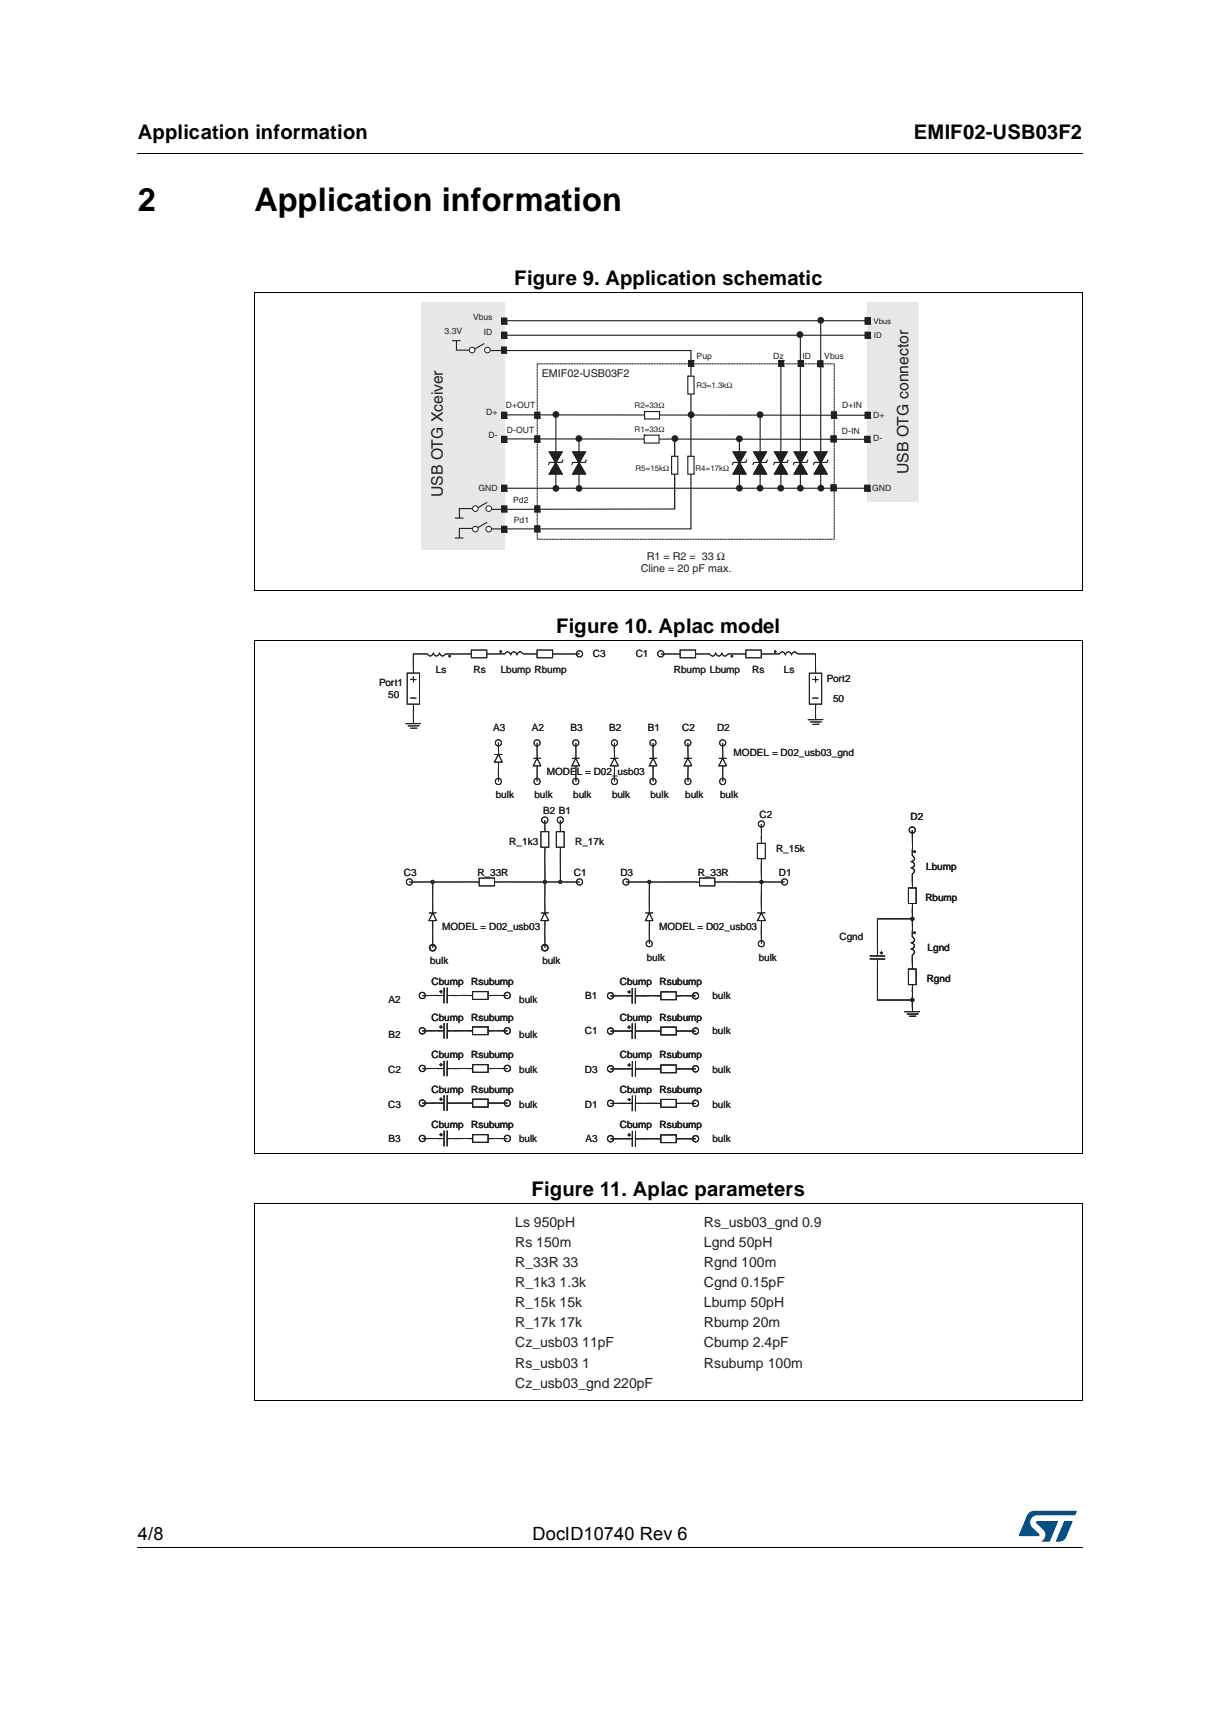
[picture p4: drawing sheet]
<svg xmlns="http://www.w3.org/2000/svg" width="210mm" height="297mm" viewBox="0 0 210 297" stroke-linecap="round" stroke-linejoin="round" font-family="sans-serif">
<path d="M23.6 26.2l.1 .2zM23.6 266.3l.1 .1z" fill="#000"/>
<path d="M23.7 26.3h162.7M23.7 266.4h162.7" fill="none" stroke="#000" stroke-width=".17"/>
<path d="M175.3 260h10v5.3h-10z" fill="#fff"/>
<g fill="#005189">
<path d="M176.9 260.5l.3-.3 .7-.2 7.4 .1-.4 .7h-6.4a1.22 1.22 0 0 0-1.2 .8 1.22 1.22 0 0 0 .4 1.4l1.1 1v.3h-3.5z"/>
<path d="M183.1 261.8h1.4l-.6 1.6a2.16 2.16 0 0 1-1.3 1.9h-.9v-.1z"/>
<path d="M178.3 261.8h3.7l-1.3 3.4-.2 .1h-1.4a1.43 1.43 0 0 0 .6-1.8l-1.4-1.3z"/>
</g>
<path d="M72.5 51.9h85.7v47.1h-85.7z" fill="#fff"/>
<path d="M92.4 62.6h51.1v30.2h-51.1z" fill="none" stroke="#231f20" stroke-width=".17" stroke-dasharray=".3 .2"/>
<path d="M72.4 51.9h14.4v42.7h-14.4z" fill="#e6e7e8"/>
<g fill="#231f20" stroke="#231f20" stroke-width=".19">
<path d="M143.1 70.9v1.1h.8v-1.1z" fill-rule="evenodd"/>
<path d="M143 75v1h.8v-1z" fill-rule="evenodd"/>
<path d="M143 83.5v1h.8v-1z" fill-rule="evenodd"/>
<path d="M92 71v1h.9v-1z" fill-rule="evenodd"/>
<path d="M92 75v1.1h.9v-1.1z" fill-rule="evenodd"/>
<path d="M92 87.1v1h.9v-1z" fill-rule="evenodd"/>
<path d="M92 90.5v1h.9v-1z" fill-rule="evenodd"/>
</g>
<path d="M92 71h.9v1h-.9M92 75h.9v1.1h-.9M143 75h.8v1h-.8zM143.1 70.9h.8v1.1h-.8zM92 87.1h.9v1h-.9M92 90.5h.9v1h-.9M143 83.5h.8v1h-.8z" fill="none" stroke="#231f20" stroke-width=".19"/>
<path d="M149.3 52h8.9v34.3h-8.9z" fill="#e6e7e8"/>
<path d="M86.8 55.2h62.5M87.1 57.7h62.3M84.3 60.3h34.6v30.7h-34.3M86.8 75.5l62.4 .1M86.9 71.4l62.3 .1" fill="none" stroke="#231f20" stroke-width=".2"/>
<g fill="#231f20" stroke="#231f20" stroke-width=".19">
<path d="M148.9 71v1h.8v-1z" fill-rule="evenodd"/>
<path d="M148.8 75.1v1h.9v-1z" fill-rule="evenodd"/>
<path d="M148.9 54.7v1.1h.8v-1.1z" fill-rule="evenodd"/>
<path d="M148.9 57.2v1h.8v-1z" fill-rule="evenodd"/>
<path d="M148.8 83.5v1h.9v-1z" fill-rule="evenodd"/>
<path d="M86.3 71v1h.9v-1z" fill-rule="evenodd"/>
<path d="M86.3 75.1v1h.9v-1z" fill-rule="evenodd"/>
<path d="M86.3 54.8v1h.9v-1z" fill-rule="evenodd"/>
<path d="M86.3 57.2v1h.9v-1z" fill-rule="evenodd"/>
<path d="M86.3 83.5v1h.9v-1z" fill-rule="evenodd"/>
<path d="M86.3 59.8v1h.8v-1z" fill-rule="evenodd"/>
<path d="M86.3 87.1v1h.9v-1z" fill-rule="evenodd"/>
<path d="M86.3 90.6v1h.9v-1z" fill-rule="evenodd"/>
</g>
<g fill="none" stroke="#231f20" stroke-width=".19">
<path d="M77.8 58.6h1.4M78.5 58.6v1.7h2.5M83.3 59.1l-1.8 1.1M86.3 59.8h.8v1h-.8zM86.3 54.8h.9v1h-.9zM86.3 57.2h.9v1h-.9zM137.7 57.6v26.4M141.2 55.3v28.8M148.9 54.7h.8v1.1h-.8zM148.9 57.2h.8v1h-.8zM86.3 71h.9v1h-.9zM86.3 75.1h.9v1h-.9z"/>
<path d="M95.6 71.5v12.5M99.6 75.5v8.7M127.2 75.7v8.3M130.8 71.5v12.6M134.4 63.1v20.9M148.8 75.1h.9v1h-.9zM148.9 71h.8v1h-.8zM78.3 89.2h1.4M78.3 92.6h1.4M81.4 90.9h-2.4v1.7M81.5 87.5h-2.5v1.7M83.8 86.5l-1.8 1"/>
<path d="M83.8 89.9l-1.8 1M86.3 83.5h.9v1h-.9zM86.3 87.1h.9v1h-.9zM86.3 90.6h.9v1h-.9zM86.8 84h62.4M148.8 83.5h.9v1h-.9z"/>
</g>
<path d="M116.1 75.6v12l-31.5 .1" fill="none" stroke="#231f20" stroke-width=".21"/>
<g fill="#fff" stroke="#231f20" stroke-width=".17">
<circle cx="81.2" cy="60.2" r=".49"/>
<circle cx="81.8" cy="87.5" r=".49"/>
</g>
<g fill="#231f20" stroke="#231f20" stroke-width=".19">
<circle cx="116.1" cy="75.5" r=".49"/>
<circle cx="99.6" cy="75.5" r=".49"/>
<circle cx="95.6" cy="71.3" r=".49"/>
<circle cx="95.6" cy="84.1" r=".49"/>
<circle cx="99.6" cy="84.1" r=".49"/>
<circle cx="118.9" cy="71.4" r=".49"/>
<circle cx="127.2" cy="84" r=".49"/>
<circle cx="127.2" cy="75.5" r=".49"/>
<circle cx="130.8" cy="84" r=".49"/>
<circle cx="130.8" cy="71.4" r=".49"/>
<circle cx="141.2" cy="55.1" r=".49"/>
<circle cx="137.6" cy="57.6" r=".49"/>
<circle cx="134.3" cy="84" r=".49"/>
<circle cx="137.7" cy="84" r=".49"/>
<circle cx="141.2" cy="84" r=".49"/>
</g>
<g fill="#fff" stroke="#231f20" stroke-width=".17">
<circle cx="81.8" cy="91.1" r=".49"/>
<circle cx="84.1" cy="87.5" r=".49"/>
<circle cx="84.1" cy="91.1" r=".49"/>
<circle cx="83.9" cy="60.2" r=".49"/>
</g>
<g fill="#fff" stroke="#231f20" stroke-width=".19">
<path d="M118.3 78.5v3.1h1.1v-3.1z" fill-rule="evenodd"/>
<path d="M118.3 64.7v3.1h1.1v-3.1z" fill-rule="evenodd"/>
</g>
<path d="M127.2 79.7l1.1 1.9h-2.1z" fill="#231f20"/>
<path d="M127.2 79.7l1.1 1.9h-2.1zM128.5 79.1l-.2 .5h-2.1l-.2 .4" fill="none" stroke="#231f20" stroke-width=".2"/>
<path d="M126.2 77.8h2.1l-1.1 1.9z" fill="#231f20"/>
<path d="M126.2 77.8h2.1l-1.1 1.9z" fill="none" stroke="#231f20" stroke-width=".2"/>
<path d="M127.2 79.7l1.1 1.9h-2.1z" fill="#231f20"/>
<path d="M127.2 79.7l1.1 1.9h-2.1z" fill="none" stroke="#231f20" stroke-width=".2"/>
<path d="M127.2 79.7l1.1 1.9h-2.1z" fill="#231f20"/>
<path d="M127.2 79.7l1.1 1.9h-2.1z" fill="none" stroke="#231f20" stroke-width=".2"/>
<path d="M126.2 77.8h2.1l-1.1 1.9z" fill="#231f20"/>
<path d="M126.2 77.8h2.1l-1.1 1.9z" fill="none" stroke="#231f20" stroke-width=".2"/>
<path d="M95.6 79.7l1.1 1.9h-2.2z" fill="#231f20"/>
<path d="M95.6 79.7l1.1 1.9h-2.2zM96.9 79.1l-.2 .5h-2.2l-.2 .4" fill="none" stroke="#231f20" stroke-width=".2"/>
<path d="M94.5 77.8h2.2l-1.1 1.9z" fill="#231f20"/>
<path d="M94.5 77.8h2.2l-1.1 1.9z" fill="none" stroke="#231f20" stroke-width=".2"/>
<path d="M95.6 79.7l1.1 1.9h-2.2z" fill="#231f20"/>
<path d="M95.6 79.7l1.1 1.9h-2.2z" fill="none" stroke="#231f20" stroke-width=".2"/>
<path d="M95.6 79.7l1.1 1.9h-2.2z" fill="#231f20"/>
<path d="M95.6 79.7l1.1 1.9h-2.2z" fill="none" stroke="#231f20" stroke-width=".2"/>
<path d="M94.5 77.8h2.2l-1.1 1.9z" fill="#231f20"/>
<path d="M94.5 77.8h2.2l-1.1 1.9z" fill="none" stroke="#231f20" stroke-width=".2"/>
<path d="M130.8 79.7l1.1 1.9h-2.2z" fill="#231f20"/>
<path d="M130.8 79.7l1.1 1.9h-2.2zM132 79.1l-.1 .5h-2.2l-.2 .4" fill="none" stroke="#231f20" stroke-width=".2"/>
<path d="M129.7 77.8h2.2l-1.1 1.9z" fill="#231f20"/>
<path d="M129.7 77.8h2.2l-1.1 1.9z" fill="none" stroke="#231f20" stroke-width=".2"/>
<path d="M130.8 79.7l1.1 1.9h-2.2z" fill="#231f20"/>
<path d="M130.8 79.7l1.1 1.9h-2.2z" fill="none" stroke="#231f20" stroke-width=".2"/>
<path d="M130.8 79.7l1.1 1.9h-2.2z" fill="#231f20"/>
<path d="M130.8 79.7l1.1 1.9h-2.2z" fill="none" stroke="#231f20" stroke-width=".2"/>
<path d="M129.7 77.8h2.2l-1.1 1.9z" fill="#231f20"/>
<path d="M129.7 77.8h2.2l-1.1 1.9z" fill="none" stroke="#231f20" stroke-width=".2"/>
<path d="M99.6 79.7l1.1 1.9h-2.1z" fill="#231f20"/>
<path d="M99.6 79.7l1.1 1.9h-2.1zM100.9 79.1l-.2 .5h-2.1l-.2 .4" fill="none" stroke="#231f20" stroke-width=".2"/>
<path d="M98.6 77.8h2.1l-1.1 1.9z" fill="#231f20"/>
<path d="M98.6 77.8h2.1l-1.1 1.9z" fill="none" stroke="#231f20" stroke-width=".2"/>
<path d="M99.6 79.7l1.1 1.9h-2.1z" fill="#231f20"/>
<path d="M99.6 79.7l1.1 1.9h-2.1z" fill="none" stroke="#231f20" stroke-width=".2"/>
<path d="M99.6 79.7l1.1 1.9h-2.1z" fill="#231f20"/>
<path d="M99.6 79.7l1.1 1.9h-2.1z" fill="none" stroke="#231f20" stroke-width=".2"/>
<path d="M98.6 77.8h2.1l-1.1 1.9z" fill="#231f20"/>
<path d="M98.6 77.8h2.1l-1.1 1.9z" fill="none" stroke="#231f20" stroke-width=".2"/>
<path d="M134.4 79.7l1 1.9h-2.1z" fill="#231f20"/>
<path d="M134.4 79.7l1 1.9h-2.1zM135.6 79.1l-.2 .5h-2.1l-.2 .4" fill="none" stroke="#231f20" stroke-width=".2"/>
<path d="M133.3 77.8h2.1l-1 1.9z" fill="#231f20"/>
<path d="M133.3 77.8h2.1l-1 1.9z" fill="none" stroke="#231f20" stroke-width=".2"/>
<path d="M134.4 79.7l1 1.9h-2.1z" fill="#231f20"/>
<path d="M134.4 79.7l1 1.9h-2.1z" fill="none" stroke="#231f20" stroke-width=".2"/>
<path d="M134.4 79.7l1 1.9h-2.1z" fill="#231f20"/>
<path d="M134.4 79.7l1 1.9h-2.1z" fill="none" stroke="#231f20" stroke-width=".2"/>
<path d="M133.3 77.8h2.1l-1 1.9z" fill="#231f20"/>
<path d="M133.3 77.8h2.1l-1 1.9z" fill="none" stroke="#231f20" stroke-width=".2"/>
<path d="M137.7 79.7l1.1 1.9h-2.1z" fill="#231f20"/>
<path d="M137.7 79.7l1.1 1.9h-2.1zM139 79.1l-.2 .5h-2.1l-.2 .4" fill="none" stroke="#231f20" stroke-width=".2"/>
<path d="M136.7 77.8h2.1l-1.1 1.9z" fill="#231f20"/>
<path d="M136.7 77.8h2.1l-1.1 1.9z" fill="none" stroke="#231f20" stroke-width=".2"/>
<path d="M137.7 79.7l1.1 1.9h-2.1z" fill="#231f20"/>
<path d="M137.7 79.7l1.1 1.9h-2.1z" fill="none" stroke="#231f20" stroke-width=".2"/>
<path d="M137.7 79.7l1.1 1.9h-2.1z" fill="#231f20"/>
<path d="M137.7 79.7l1.1 1.9h-2.1z" fill="none" stroke="#231f20" stroke-width=".2"/>
<path d="M136.7 77.8h2.1l-1.1 1.9z" fill="#231f20"/>
<path d="M136.7 77.8h2.1l-1.1 1.9z" fill="none" stroke="#231f20" stroke-width=".2"/>
<path d="M141.2 79.7l1.1 1.9h-2.2z" fill="#231f20"/>
<path d="M141.2 79.7l1.1 1.9h-2.2zM142.5 79.1l-.2 .5h-2.2l-.2 .4" fill="none" stroke="#231f20" stroke-width=".2"/>
<path d="M140.1 77.8h2.2l-1.1 1.9z" fill="#231f20"/>
<path d="M140.1 77.8h2.2l-1.1 1.9z" fill="none" stroke="#231f20" stroke-width=".2"/>
<path d="M141.2 79.7l1.1 1.9h-2.2z" fill="#231f20"/>
<path d="M141.2 79.7l1.1 1.9h-2.2z" fill="none" stroke="#231f20" stroke-width=".2"/>
<path d="M141.2 79.7l1.1 1.9h-2.2z" fill="#231f20"/>
<path d="M141.2 79.7l1.1 1.9h-2.2z" fill="none" stroke="#231f20" stroke-width=".2"/>
<path d="M140.1 77.8h2.2l-1.1 1.9z" fill="#231f20"/>
<path d="M140.1 77.8h2.2l-1.1 1.9z" fill="none" stroke="#231f20" stroke-width=".2"/>
<g fill="#231f20" stroke="#231f20" stroke-width=".19">
<path d="M140.7 62.1v1h.9v-1z" fill-rule="evenodd"/>
<path d="M137.4 62v1h.8v-1z" fill-rule="evenodd"/>
<path d="M134 62v1h.8v-1z" fill-rule="evenodd"/>
<path d="M118.5 62v1h.8v-1z" fill-rule="evenodd"/>
</g>
<path d="M118.5 62h.1M118.5 62v1M118.5 62h.8M119.3 62h.1M119.3 62v1M134 62h.1M134 62v1M134 62h.8M134.8 62h.1M134.8 62v1M137.4 62h.8v1h-.8zM140.7 63.1v-1h.9v1" fill="none" stroke="#231f20" stroke-width=".19"/>
<g fill="#fff" stroke="#231f20" stroke-width=".19">
<path d="M110.9 70.8v1.3h2.6v-1.3z" fill-rule="evenodd"/>
<path d="M110.8 74.9v1.3h2.6v-1.3z" fill-rule="evenodd"/>
<path d="M115.5 78.5h1.1v3.1h-1.1z" fill-rule="evenodd"/>
</g>
<path d="M43.9 50.3h142.4M43.9 50.2v51.4M186.2 50.3v51.4M43.8 101.6h142.4" fill="none" stroke="#000" stroke-width=".17"/>
<path d="M65.2 111.4h99.6v86h-99.6z" fill="#fff"/>
<g fill="none" stroke="#231f20" stroke-width=".17">
<path d="M70.1 115.8h2.1v5.4h-2.1zM70.6 116.9l1 .1M71.1 116.4v1.1M79.7 112.6l-3-.1-.3 .3a.54 .54 0 0 1-.8-.4 .53 .53 0 0 1-.4 .4 .53 .53 0 0 1-.5-.1l-.1-.3a.53 .53 0 0 1-.4 .4 .53 .53 0 0 1-.6-.1l-.1-.2h-2.4v3.3M79.7 112.5l1.4 .1M81.1 111.9h2.7v1.3h-2.7zM85.1 112.5l-1.3 .1M86.1 112h.1v.2h-.1zM91.1 112.5v.1M91.1 112.5h-1.1a.55 .55 0 0 0-.6-.4 .55 .55 0 0 0-.5 .6 .53 .53 0 0 0-.3-.5 .53 .53 0 0 0-.6 .2l-.1 .3a.55 .55 0 0 0-.5-.6 .55 .55 0 0 0-.6 .4l-1.7 .1M91.1 112.5l1.3 .1M92.4 111.9h2.7v1.3h-2.7z"/>
<path d="M96.4 112.5l-1.3 .1M99.7 112.5l-3.3 .1M113.7 112.6h3.3M117 111.9h2.7v1.3h-2.7zM121 112.5v.1M121 112.5l-1.3 .1M121 112.5h1.1l.4 .4h.2l.4-.5a.53 .53 0 0 0 .6 .5 .53 .53 0 0 0 .5-.5l.4 .5h.3l.4-.4 1.7 .1M125.8 112.8l.3 .1-.1 .2-.2-.1zM127 112.5l1.3 .1M128.3 111.9h2.7v1.3h-2.7zM132.3 112.6l1.7-.1a.55 .55 0 0 1 .6-.4 .55 .55 0 0 1 .5 .6 .53 .53 0 0 1 .4-.5 .53 .53 0 0 1 .6 .2l.1 .3a.53 .53 0 0 1 .4-.5 .53 .53 0 0 1 .5 .2l.1 .1h3.1v3.4M132.3 112.5l-1.3 .1"/>
<path d="M139.3 115.9h2.1v5.3h-2.1zM139.8 116.9l1 .1M140.3 116.4v1.1M70.6 120.1h1M71.1 122.5v2M71.1 121.2v1.3M71.8 125.3h-1.2M72.2 124.9h-2M72.4 124.5h-2.6M85.7 129.8l.7 1.4h-1.3zM85.8 127.9v1.9M85.8 131.2v3.3"/>
<path d="M86.4 129.8l-1.3 .1M92.4 130.5l.7 1.3h-1.3zM92.4 127.8v2.7M92.4 131.8v2.7M93.1 130.5h-1.3M99.1 130.5l.6 1.3h-1.3zM99.1 131.8v2.7M99.1 127.8v2.7M99.7 130.5h-1.3M105.7 130.5l.7 1.3h-1.4zM105.7 127.8v2.7M105.7 131.8v2.7"/>
<path d="M106.4 130.5h-1.4M112.4 127.8v.7M112.4 128.5v2M112.4 131.8v2.7M112.4 130.5l.6 1.3h-1.3zM113 130.5h-1.3M118.3 127.8l.1 .7M118.3 128.5l.1 2M118.3 130.5l.7 1.3h-1.3zM118.4 131.8v2.7M119 130.5h-1.3M124.3 127.8l.1 2.7"/>
<path d="M124.3 130.5l.7 1.3h-1.3zM124.4 131.8v2.7M125 130.5h-1.3M139.8 120.1h1M140.3 122.5h.1M140.3 122.5v1.3M140.3 121.2v1.3M141 124.6l-1.2 .1M141.4 124.2l-2 .1M141.6 123.8l-2.6 .1M74.2 151.6l.3-.1 .2 .2v.2l-.2 .1h-.2l-.1-.2zM74.4 151.8h-4"/>
<path d="M74.4 151.8h8M74.5 157.1l.6 1.3h-1.3zM74.5 151.8v5.3M74.5 158.4v4.7M75.1 157.1h-1.3M82.4 151.1h2.7v1.4h-2.7zM85.1 151.8h14.6M93.1 143.1h1.3v2.7h-1.3zM93.6 151.5h.2l.2 .2-.2 .3-.3-.1zM93.7 141.1l.1 .7M93.7 141.8l.1 1.3M93.7 157.1l.7 1.3h-1.3z"/>
<path d="M93.8 158.4v4.7M93.8 145.8v11.3M94.4 157.1h-1.3M95.7 143.1h1.4v2.7h-1.4zM96.3 151.5l.3 .2-.2 .3-.2-.1zM96.4 141.1v.7M96.4 141.8v1.3M96.4 145.8v6M111.6 151.5h.2l.2 .2-.2 .3-.3-.1zM111.7 157.1l.7 1.3h-1.4zM111.7 151.8v5.3M111.7 158.4v4"/>
<path d="M112.4 157.1h-1.4M120.4 151.1h2.6v1.4h-2.6zM120.4 151.8h-12.7M123 151.8h12M130.3 145.1h1.4v2.7h-1.4zM130.8 151.5h.3l.2 .2-.1 .2-.2 .1h-.2l-.1-.2zM131 141.8v2M131 143.8v1.3M131 157.1l.7 1.3h-1.4zM131 147.8v9.3M131 158.4v4M131.7 157.1h-1.4"/>
<path d="M156.3 152.8h1.3v2.7h-1.3zM157 151.5h.1M157 142.8v3.4M157 146.2v1l.3 .4v.3l-.5 .4a.53 .53 0 0 1 .6 .5 .53 .53 0 0 1-.6 .6l.5 .4v.2l-.3 .4v1.1M157 151.5v1.3M157 155.5v2.6M157.2 146.5l.2-.1 .1 .2-.2 .1zM75.3 177.4h-2.6M75.6 176.7l.5 .1M75.6 170.6l.5 .1M75.9 176.5v.5M75.9 170.4v.5"/>
<path d="M76.4 177.4h-1.1M76.4 171.3h-3.7M76.4 176.1v2.6M76.4 170v2.7M76.9 171.3h4.4M76.9 176.1v2.6M76.9 170v2.7M78 177.4h-1.1M78 177.4h3.3M81.3 176.7h2.7v1.4h-2.7zM81.3 170.6h2.7v1.4h-2.7zM81.3 170.7h2.7v1.3h-2.7z"/>
<path d="M84 177.4h3.3M84 171.3h3.3M107.7 177.4l-2.7 .1M107.7 171.4h-2.7M108 176.8h.5M108 170.7h.5M108.2 176.5l.1 .5M108.2 170.4l.1 .6M108.8 177.4l-1.1 .1M108.8 171.4h-1.1M108.8 176.1v2.7M108.8 170v2.7"/>
<path d="M109.3 176.1v2.7M109.3 170v2.7M110.4 177.5h3.3M110.4 171.4h3.3M110.4 177.4l-1.1 .1M110.4 171.4h-1.1M113.7 176.8h2.7v1.3h-2.7zM113.7 170.7h2.7v1.3h-2.7zM116.4 177.5h3.3M116.4 171.4h3.3M149.6 164.5h2.7M149.6 165l2.7 .1"/>
<path d="M151 165v7.1h6v-1.3M151.7 163.7v.5M151.9 164h-.5M156.3 166.8h1.3v2.6h-1.3zM157 165.4v.1M157 160.1v1.1l.3 .4v.2l-.5 .5a.54 .54 0 0 1 .6 .5 .54 .54 0 0 1-.6 .5l.5 .4v.3l-.3 .4v1M157 165.4v1.4M157 160.1v-2h-6v6.4M157 172.1v2M157 169.4v1.4M157.6 174.9h-1.2M158 174.5h-2"/>
<path d="M158.3 174.1h-2.7M75.3 195.9l-2.6 .1M75.3 189.8l-2.6 .1M75.3 183.9h-2.6M75.6 195.3h.5M75.6 189.2h.5M75.6 183.2l.5 .1M75.9 195v.5M75.9 188.9v.5M75.9 183v.5M76.4 195.9l-1.1 .1M76.4 189.8l-1.1 .1"/>
<path d="M76.4 183.9h-1.1M76.4 194.6v2.7M76.4 188.5v2.7M76.4 182.6v2.6M76.9 194.6v2.7M76.9 188.5v2.7M76.9 182.6v2.6M78 196h3.3M78 195.9l-1.1 .1M78 189.8l-1.1 .1M78 183.9h-1.1M78 189.9h3.3"/>
<path d="M78 183.9h3.3M81.3 195.3h2.7v1.3h-2.7zM81.3 189.2h2.7v1.3h-2.7zM81.3 183.2h2.7v1.3h-2.7zM84 196h3.3M84 189.9h3.3M84 183.9h3.3M107.7 196h-2.7M107.7 189.9h-2.7M107.7 183.9l-2.7 .1M108 195.3l.5 .1M108 189.2l.5 .1"/>
<path d="M108 183.3h.5M108.3 195v.6M108.3 189v.5M108.3 183v.6M108.8 196h-1.1M108.8 189.9h-1.1M108.8 183.9l-1.1 .1M108.8 194.6v2.7M108.8 188.5v2.7M108.8 182.6v2.7M109.3 194.6v2.7M109.3 188.5v2.7"/>
<path d="M109.3 182.6v2.7M110.4 196h3.3M110.4 189.9h3.3M110.4 184h3.3M110.4 196h-1.1M110.4 189.9h-1.1M110.4 183.9l-1.1 .1M113.7 195.3h2.7v1.3h-2.7zM113.7 189.2h2.7v1.4h-2.7zM113.7 183.3h2.7v1.3h-2.7zM116.4 196h3.3M116.4 189.9h3.3"/>
<path d="M116.4 184h3.3"/>
<circle cx="77.4" cy="112.9" r=".13"/>
<circle cx="99.7" cy="112.5" r=".53"/>
<circle cx="113.7" cy="112.5" r=".53"/>
<circle cx="133.4" cy="112.1" r=".13"/>
<circle cx="85.7" cy="134.5" r=".54"/>
<circle cx="85.8" cy="127.8" r=".53"/>
<circle cx="92.4" cy="127.8" r=".52"/>
<circle cx="92.4" cy="134.5" r=".53"/>
<circle cx="99" cy="127.8" r=".52"/>
<circle cx="99.1" cy="134.5" r=".53"/>
<circle cx="105.7" cy="127.9" r=".53"/>
<circle cx="105.7" cy="134.5" r=".53"/>
<circle cx="112.3" cy="134.5" r=".53"/>
<circle cx="112.4" cy="127.8" r=".52"/>
<circle cx="118.3" cy="127.8" r=".52"/>
<circle cx="118.4" cy="134.5" r=".54"/>
<circle cx="124.3" cy="134.5" r=".53"/>
<circle cx="124.3" cy="127.8" r=".52"/>
<circle cx="70.4" cy="151.8" r=".53"/>
<circle cx="93.7" cy="141.1" r=".54"/>
<circle cx="96.4" cy="141.1" r=".53"/>
<circle cx="99.7" cy="151.8" r=".53"/>
<circle cx="107.7" cy="151.8" r=".53"/>
<circle cx="131" cy="141.8" r=".52"/>
<circle cx="135" cy="151.8" r=".53"/>
<circle cx="157" cy="158.1" r=".26"/>
<circle cx="157" cy="142.8" r=".52"/>
<circle cx="72.7" cy="171.3" r=".53"/>
<circle cx="72.7" cy="177.4" r=".53"/>
<circle cx="87.3" cy="171.3" r=".54"/>
<circle cx="87.3" cy="177.4" r=".53"/>
<circle cx="105" cy="177.4" r=".53"/>
<circle cx="105.1" cy="171.4" r=".54"/>
<circle cx="111.7" cy="162.4" r=".53"/>
<circle cx="119.7" cy="177.4" r=".53"/>
<circle cx="119.7" cy="171.4" r=".54"/>
<circle cx="131" cy="162.4" r=".53"/>
<circle cx="157" cy="172.1" r=".27"/>
<circle cx="157.4" cy="160.5" r=".13"/>
<circle cx="72.6" cy="183.9" r=".54"/>
<circle cx="72.7" cy="195.9" r=".53"/>
<circle cx="72.7" cy="189.8" r=".53"/>
<circle cx="87.3" cy="183.9" r=".54"/>
<circle cx="87.3" cy="195.9" r=".53"/>
<circle cx="87.3" cy="189.8" r=".53"/>
<circle cx="105" cy="183.9" r=".53"/>
<circle cx="105" cy="196" r=".53"/>
<circle cx="105" cy="189.9" r=".53"/>
<circle cx="119.7" cy="189.9" r=".53"/>
<circle cx="119.7" cy="196" r=".53"/>
<circle cx="119.7" cy="183.9" r=".53"/>
</g>
<g fill="none" stroke="#231f20" stroke-width=".25">
<circle cx="74.4" cy="163.1" r=".52"/>
<circle cx="93.8" cy="163.1" r=".52"/>
</g>
<path d="M43.9 110.2h142.4M43.9 110.2v88.3M186.2 110.2v88.4M43.8 198.5h142.4" fill="none" stroke="#000" stroke-width=".17"/>
<path d="M88.6 208.8h52.8v30.6h-52.8z" fill="#fff"/>
<path d="M43.9 207.2h142.4M43.9 207.1v33.9M186.2 207.2v33.8M43.8 241h142.4" fill="none" stroke="#000" stroke-width=".17"/>
<g font-size="5.6">
<text x="23.7" y="36.3">2</text>
<text x="43.8" y="36.3">Application information</text>
</g>
<g font-size="3.5">
<text x="23.7" y="23.9">Application information</text>
<text x="157.2" y="23.9">EMIF02-USB03F2</text>
<text x="88.5" y="49">Figure 9. Application schematic</text>
<text x="95.7" y="109">Figure 10. Aplac model</text>
<text x="91.4" y="205.9">Figure 11. Aplac parameters</text>
</g>
<g font-size="3.1">
<text x="23.7" y="265.1">4/8</text>
<text x="91.6" y="265.1">DocID10740 Rev 6</text>
</g>
<g font-size="2.7" fill="#231f20">
<text x="156.3" y="81.6" transform="rotate(-90 156.3 81.6)">USB OTG connector</text>
<text x="76.2" y="85.5" transform="rotate(-90 76.2 85.5)">USB OTG Xceiver</text>
</g>
<g font-size="2.4" fill="#231f20">
<text x="88.6" y="211.1">Ls 950pH</text>
<text x="88.6" y="214.6">Rs 150m</text>
<text x="121.1" y="211.1">Rs_usb03_gnd 0.9</text>
<text x="121.1" y="214.6">Lgnd 50pH</text>
<text x="88.6" y="218">R_33R 33</text>
<text x="88.6" y="221.5">R_1k3 1.3k</text>
<text x="121.1" y="218">Rgnd 100m</text>
<text x="121.1" y="221.5">Cgnd 0.15pF</text>
<text x="88.6" y="225">R_15k 15k</text>
<text x="121.1" y="225">Lbump 50pH</text>
<text x="88.6" y="228.4">R_17k 17k</text>
<text x="88.6" y="231.9">Cz_usb03 11pF</text>
<text x="121.1" y="228.4">Rbump 20m</text>
<text x="121.1" y="231.9">Cbump 2.4pF</text>
<text x="88.6" y="235.4">Rs_usb03 1</text>
<text x="88.6" y="238.8">Cz_usb03_gnd 220pF</text>
<text x="121.1" y="235.4">Rsubump 100m</text>
</g>
<g font-size="1.9" fill="#231f20">
<text x="93.2" y="64.8">EMIF02-USB03F2</text>
<text x="110.2" y="98.4">Cline = 20 pF max.</text>
<text x="111.3" y="96.3">R1 = R2 = 33 Ω</text>
</g>
<g font-size="1.7" fill="#231f20">
<text x="102" y="113.1">C3</text>
<text x="109.4" y="113.1">C1</text>
<text x="65.3" y="118.1">Port1</text>
<text x="75" y="115.8">Ls</text>
<text x="81.5" y="115.8">Rs</text>
<text x="86.2" y="115.8">Lbump Rbump</text>
<text x="116" y="115.8">Rbump Lbump</text>
<text x="129.4" y="115.8">Rs</text>
<text x="134.9" y="115.8">Ls</text>
<text x="142.3" y="117.4">Port2</text>
<text x="66.8" y="120.1">50</text>
<text x="84.9" y="125.8">A3</text>
<text x="91.5" y="125.8">A2</text>
<text x="98.1" y="125.8">B3</text>
<text x="104.8" y="125.8">B2</text>
<text x="111.4" y="125.8">B1</text>
<text x="117.4" y="125.8">C2</text>
<text x="123.4" y="125.8">D2</text>
<text x="143.3" y="120.7">50</text>
<text x="126.2" y="130.1">MODEL = D02_usb03_gnd</text>
<text x="85.3" y="137.4">bulk</text>
<text x="92" y="137.4">bulk</text>
<text x="94.1" y="133.4">MODEL = D02_usb03</text>
<text x="98.6" y="137.4">bulk</text>
<text x="105.3" y="137.4">bulk</text>
<text x="111.9" y="137.4">bulk</text>
<text x="117.9" y="137.4">bulk</text>
<text x="123.9" y="137.4">bulk</text>
<text x="93.5" y="140">B2 B1</text>
<text x="130.7" y="140.7">C2</text>
<text x="156.7" y="141.1">D2</text>
<text x="87.6" y="145.3">R_1k3</text>
<text x="99" y="145.3">R_17k</text>
<text x="133.5" y="146.7">R_15k</text>
<text x="159.4" y="149.7">Lbump</text>
<text x="69.5" y="150.7">C3</text>
<text x="82.1" y="150.7">R_33R</text>
<text x="98.7" y="150.7">C1</text>
<text x="106.7" y="150.7">D3</text>
<text x="120" y="150.7">R_33R</text>
<text x="134" y="150.7">D1</text>
<text x="159.2" y="155">Rbump</text>
<text x="76.1" y="160">MODEL = D02_usb03</text>
<text x="113.4" y="160">MODEL = D02_usb03</text>
<text x="144.4" y="161.8">Cgnd</text>
<text x="74" y="166">bulk</text>
<text x="93.3" y="166">bulk</text>
<text x="111.3" y="165.3">bulk</text>
<text x="130.6" y="165.3">bulk</text>
<text x="159.6" y="163.7">Lgnd</text>
<text x="66.8" y="172.6">A2</text>
<text x="74.3" y="169.6">Cbump</text>
<text x="81.1" y="169.6">Rsubump</text>
<text x="89.4" y="172.6">bulk</text>
<text x="100.7" y="172">B1</text>
<text x="106.6" y="169.6">Cbump</text>
<text x="113.5" y="169.6">Rsubump</text>
<text x="122.6" y="172">bulk</text>
<text x="159.5" y="169">Rgnd</text>
<text x="66.8" y="178.6">B2</text>
<text x="74.3" y="175.6">Cbump</text>
<text x="81.1" y="175.6">Rsubump</text>
<text x="89.4" y="178.6">bulk</text>
<text x="100.6" y="178">C1</text>
<text x="106.6" y="175.7">Cbump</text>
<text x="113.5" y="175.7">Rsubump</text>
<text x="122.6" y="178">bulk</text>
<text x="66.8" y="184.6">C2</text>
<text x="74.3" y="182.1">Cbump</text>
<text x="81.1" y="182.1">Rsubump</text>
<text x="89.4" y="184.6">bulk</text>
<text x="100.6" y="184.6">D3</text>
<text x="106.6" y="182.2">Cbump</text>
<text x="113.5" y="182.2">Rsubump</text>
<text x="122.6" y="184.6">bulk</text>
<text x="66.8" y="190.6">C3</text>
<text x="74.3" y="188.1">Cbump</text>
<text x="81.1" y="188.1">Rsubump</text>
<text x="89.4" y="190.6">bulk</text>
<text x="100.6" y="190.6">D1</text>
<text x="106.6" y="188.1">Cbump</text>
<text x="113.5" y="188.1">Rsubump</text>
<text x="122.6" y="190.6">bulk</text>
<text x="66.8" y="196.6">B3</text>
<text x="74.3" y="194.2">Cbump</text>
<text x="81.1" y="194.2">Rsubump</text>
<text x="89.3" y="196.6">bulk</text>
<text x="100.7" y="196.6">A3</text>
<text x="106.6" y="194.2">Cbump</text>
<text x="113.5" y="194.2">Rsubump</text>
<text x="122.6" y="196.6">bulk</text>
</g>
<g font-size="1.5" fill="#231f20">
<text x="76.5" y="57.5">3.3V</text>
<text x="81.4" y="55.1">Vbus</text>
<text x="83.2" y="57.6">ID</text>
<text x="119.8" y="61.7">Pup</text>
<text x="133" y="61.7">Dz</text>
<text x="138" y="61.7">ID</text>
<text x="141.8" y="61.7">Vbus</text>
<text x="83.7" y="71.4">D+</text>
<text x="87" y="70.3">D+OUT</text>
<text x="144.9" y="70.3">D+IN</text>
<text x="150.2" y="72">D+</text>
<text x="84" y="75.5">D-</text>
<text x="87.2" y="74.5">D-OUT</text>
<text x="144.9" y="74.7">D-IN</text>
<text x="150.2" y="76">D-</text>
<text x="82.3" y="84.6">GND</text>
<text x="88.3" y="86.6">Pd2</text>
<text x="150.1" y="84.6">GND</text>
<text x="88.4" y="90">Pd1</text>
</g>
<g font-size="1.4" fill="#231f20">
<text x="109.2" y="70.3">R2=33Ω</text>
<text x="119.8" y="66.8">R3=1.3kΩ</text>
<text x="109.2" y="74.4">R1=33Ω</text>
<text x="109.3" y="81.1">R5=15kΩ</text>
<text x="119.7" y="81.1">R4=17kΩ</text>
</g>
<g font-size="1.3" fill="#231f20">
<text x="150.3" y="55.7">Vbus</text>
<text x="150.4" y="58.2">ID</text>
</g>
</svg>
